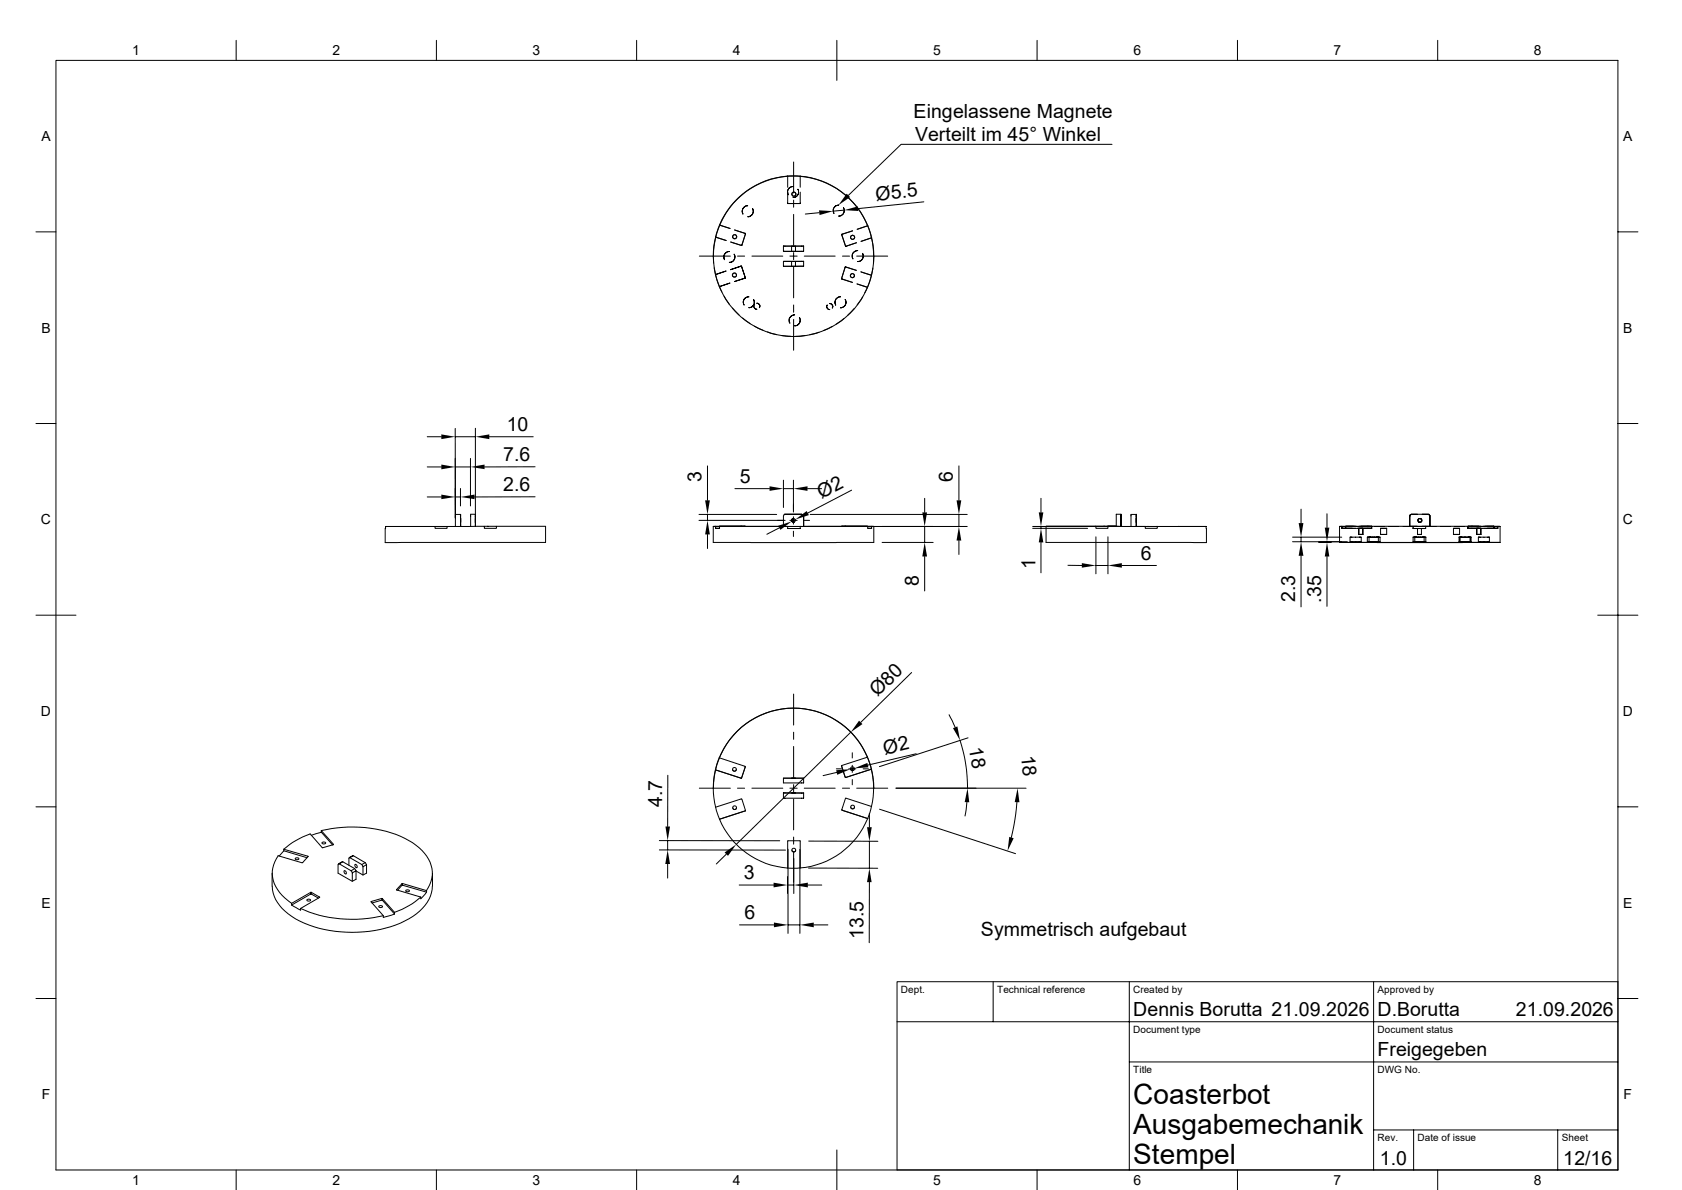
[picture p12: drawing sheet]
<svg xmlns="http://www.w3.org/2000/svg" width="420mm" height="297mm" viewBox="0 0 420 297" stroke-linecap="round" stroke-linejoin="round" font-family="sans-serif">
<g fill="none" stroke="#000" stroke-width=".25">
<path d="M14 15.1h390v276.9h-390zM59 10.1v5M109 10.1v5M159 10.1v5M209 10.1v10M259 10.1v5M309 10.1v5M359 10.1v5M277.7 36h-52.7l-13.2 12.8M9 57.9h5M178.7 59.2l2.6 .8M178.7 59.2l-.5 2.3v4.2"/>
<path d="M178.7 59.1v.1M179.7 56.2l2.6 .8M179.7 56.2l-1 3M179.7 56.1v.1M179.7 56.2a20 20 0 0 1 18.5-12.3 20 20 0 0 1 18.5 12.4M182.9 59.1h.1M183.4 57.4l2.7 .9M183.9 59.1h.1M185.3 52.7h.1M186.1 58.3v.1M186.1 58.3l-.8 2.9M186.1 58.4l-.8 2.8"/>
<path d="M186.1 58.3h.1M186.7 51.4a1.4 1.4 0 0 0-1.2 2M187.9 52a1.34 1.34 0 0 1-1.2 2.1M188.1 52.7h.1M196.6 47.9h.1M196.7 50.7h3.1M196.7 43.9v2.8M196.7 47.9v2.8M197.7 48.4v.1M198 46.6a1.32 1.32 0 0 0-1.2 2M198.2 40.4v7.8M198.2 50v1.7"/>
<path d="M198.2 53.5v7.8M198.7 48.4v.1M199.2 47.2a1.35 1.35 0 0 1-1.2 2.1M199.4 47.9h.1M199.8 43.9v2.8M199.8 48v2.7M204.6 53.1l-3.5 .3M208.1 52.5v.1M209.4 51.2a1.4 1.4 0 0 0-1.2 2.1M210.2 58.6l1 2.9M210.2 58.5h.1M210.6 51.9a1.38 1.38 0 0 1-1.2 2"/>
<path d="M210.8 52.5l-2.8 .2M210.8 52.5v.1M212.4 59.2h.1M212.9 57.6l-2.7 1M213.4 59.2h.1M216.7 56.3l-2.7 .9M216.7 56.3l.9 3.1M216.7 56.3h.1M217.6 59.4l.4 2.2 .1 2.3M217.6 59.4l-2.6 .8M217.6 59.3v.1M230.7 50.4l-16.5 1.7"/>
<path d="M404 57.9h5M174.6 63.9h7.8M178.4 66.8l.2 1.7 1 3M179.6 71.5l.7 1.4M180.8 64.1h.1M180.8 74l1.3 1.9M181.3 67.6l-2.7 .9M182.1 62.8a1.36 1.36 0 0 0-1.2 2M182.2 70.7l-2.6 .8M182.5 60.4l2.8 .8M182.9 68.6v.1M182.9 76.9l1.6 1.7"/>
<path d="M183.3 63.5a1.35 1.35 0 0 1-1.2 2M183.5 64.1h.1M183.9 68.6v.1M184.2 63.9h1.7M185 66.4l1.1 2.9M185 66.4l-2.6 .9M185.4 79.4l1.9 1.4M185.6 75.4h.1M186.1 69.3l-2.7 1M186.1 69.3h.1M187 74.1a1.32 1.32 0 0 0-1.2 2M187.7 63.9h7.8"/>
<path d="M188.2 74.8a1.35 1.35 0 0 1-1.2 2M188.2 76.4h.1M188.3 75.4h.1M188.3 76a.74 .74 0 0 0 .7 1.2M189 75.7a.72 .72 0 0 1 .6 1.1M189.7 76.4h.1M195.6 66.5h2M195.6 66.5h1.9M195.6 61.4h1.9h-1.9v1.3h1.9h-1.9M195.6 65.2h1.9h-1.9v1.3M197.1 79.9v.1M197.2 63.9h1.9"/>
<path d="M197.7 61.4h.9zM197.7 66.5h.9zM197.7 62.7h.9zM197.7 65.2h.9zM197.7 61.4v1.3M197.7 65.2v1.3M198.2 66.6v7.7M198.2 76.1v1.8M198.2 79.7v7.7M198.2 63v1.8M198.4 78.6a1.4 1.4 0 0 0-1.2 2M198.6 61.4v1.3"/>
<path d="M198.6 65.2v1.3M198.7 62.7h2M198.8 65.2h1.9v1.3h-1.9M199.6 79.3a1.35 1.35 0 0 1-1.2 2M199.8 79.9v.1M200.2 62.7h.5M200.7 66.4l-2 .1M200.7 61.4h-2h2v1.3M200.7 65.2h-2M200.8 63.9h7.7M206.4 76.5h.1M206.5 76.1v.1a.72 .72 0 0 0 .7 1.1 .73 .73 0 0 1-.7-1.1"/>
<path d="M207.2 75.8a.74 .74 0 0 1 .6 1.1M207.9 76.5h.1M208.5 75.4h.1M209.8 74.1a1.4 1.4 0 0 0-1.1 2.1M210.1 69.5l.1 .1M210.1 69.5v.1M210.2 69.6l2.7 .9M210.4 63.9h1.7M210.7 79.5l-1.9 1.4M211 66.7l2.8 .8M211 66.7l-.9 2.8M211 74.8a1.36 1.36 0 0 1-1.1 2"/>
<path d="M211 66.7l-.8 2.9M211.2 75.4h.1M212.3 68.7v.1M212.8 63.9h.1M213.3 77l-1.7 1.7M213.4 68.7v.1M213.9 60.6l-2.7 .9M213.9 63.9h7.8M214 70.9l2.6 .8M214.2 62.5a1.37 1.37 0 0 0-1.2 2.1M215 67.9l2.6 .8M215.3 63.2a1.35 1.35 0 0 1-1.1 2.1"/>
<path d="M215.4 74.1l-1.4 2M215.6 63.9h.1M217.9 66.9v.2a18.8 18.8 0 0 1-2 6M218.2 63.9h.1M218.2 63.9l-.1 1.8M188.4 81.4l2.1 1M191.6 82.8l2.3 .7M195.1 83.7l2.3 .2M201 83.7l-2.3 .2M204.5 82.9l-2.3 .6M207.8 81.5l-2.2 1M9 105.7h5"/>
<path d="M106.7 109h3.5M106.7 116.5h3.5M113.7 106.9v22.4v-7.4M113.7 109h5M113.7 116.5h3.8M117.5 114.4v11.9M118.7 106.9v24.5v-3v.4M122.2 109h10.9M133.6 116.5h-12.6M176.7 116.3v8.6M195.6 119.8v6.9M198.1 119.8v8"/>
<path d="M239.4 116.3v8.6M404 105.7h5M96.3 131.4h12.3v.5h3v-.5h9.3v.5h3.1v-.5h12.2v4h-40zM96.3 131.4v.5M106.7 124h3.5M108.6 131.4h3M113.7 124h1.3M115 121.9v4.4M115 128.4v3v-3h-1.3v3M115 129.4v1zM118.7 129.4v1zM118.7 128.4h-1.2v3"/>
<path d="M120.9 131.4h3.1M133.6 124h-15.1M174.5 128.4h19.4M174.5 129.9h21.5M176.7 128.4v1.5M176.7 133.4v3.5M178.1 131.4v4h9.4h30.7v-4M178.7 131.4h7.4M178.7 131.9h1M179.6 131.4h16M183.5 122h8.7M185 131.4h.2"/>
<path d="M185.1 131.4h.2M186 131.4h-7.9h.6v.5h1v-.5h17v.5h3.1v-.5h16.9v.5h.9v-.5h.6h-8M194.6 131.7l-3.1 1.7M195.6 122h2.5M195.8 128.4h.1M195.9 128.4h.1M196 128.4h4.2l.4 .4M196 128.4l-.3 .3-.1 2.7h5.1M196 128.4h-.1M196 128.4h4.2M196.7 131.4h.1M196.7 131.9h3.1"/>
<path d="M197.2 129.9h1.9M197.7 131.9h1zM197.9 129.5a.47 .47 0 0 0-.2 .6 .47 .47 0 0 0 .6 .2M198 129.5a.47 .47 0 0 0-.3 .6 .47 .47 0 0 0 .7 .2M198.1 129v1.8M198.1 132.6v1.3M198.6 129.7l-.9 .4M199.8 131.4h-.1M200.7 128.8v2.6zM200.7 131.4h15.9M200.7 131.4v-2.6v2.6M200.7 131.4h.1"/>
<path d="M200.8 129.9h1.3M201.6 122h3.5M201.9 131.4h39.6M202.3 128.4h39.2M210.2 131.4h.1M211 131.4h.2M211.1 131.4h.1M212.6 122.3l-10.9 5.8M216.7 131.9h.9M220.3 135.4h12.7M230.9 124.4v3.5M230.9 131.4v4"/>
<path d="M230.9 138.9v8.6M239.4 128.4v3M239.4 134.9v3.5M257.9 131.4h13.7M257.9 131.9h13.7M259.9 124.4v3.5M259.9 131.4v.5M259.9 135.4v7.6M261.2 131.4v4h40v-4h-12.2v.5h-3v-.5h-9.4v.5h-3v-.5h5.1M273.6 134v9.2M273.6 131.4h-12.4h17.3M276.5 131.4h2.2"/>
<path d="M276.6 134v9.2M278.7 131.4h1.2M279.9 128.4h-1.2v3M279.9 128.4v3M279.9 131.4h5.9M279.9 129.4v1zM283.7 128.4h-1.3v3M283.7 129.4v1zM283.7 128.4v3h5.3M283.7 128.4v.4M283.7 128.4h.1M283.9 131.4h3"/>
<path d="M294.3 131.4h-5.5M294.4 131.4h6.8M322.7 134.1h12.3M324.9 127.1v3.5M324.9 134.1v1.1M324.9 138.7v12.8M329.3 135.4h3.1M331.3 128.2v3.5M331.3 135.2v.2M331.3 138.9v12.4M334.5 131.4v4M334.5 135.4h40.1z"/>
<path d="M334.5 131.4h.6v.5h.9v-.5h37v.5h1v-.5h.6M334.5 131.4h.5v.5h1v-.5h2.5M335 131.9h3.7M335 131.4h3.6M335.1 131.4h3.6M336.4 135.2h-13.7M337.1 134.1v1.1M337.6 135.2h-.5h2.8h-.5M337.6 134.1h-.5h2.8h-.5M338.8 131.9h3.6M338.8 131.4h3.7M339.3 131.9h1z"/>
<path d="M339.3 133.4h1zM339.3 131.9v1.5M339.4 131.4h3.1M339.6 131.4h2.5M339.9 134.1v1.1M340.3 131.9v1.5M341.4 131.9h1.1M341.4 134.1v1.1M341.4 131.4h.1M341.5 131.4h.1M341.5 131.9h.9M341.8 134.1v1.1"/>
<path d="M341.9 135.2h-.5h2.8h-.5M341.9 134.1h-.5h2.8h-.5M342.3 134.1h-.5h2.8h-.4v1.1h.4h-2.8h.5M342.4 131.9h.1M342.4 131.4h.1M342.5 131.4v.5M343.2 131.4h2.4M344.6 134.1v1.1M344.7 131.9h1.5zM344.7 133.4h1.5zM344.7 131.9v1.5M346.2 131.9v1.5"/>
<path d="M346.8 131.4h2.4M350.4 131.4h2.4v.5h3.2v-.5h2.5M352 128.8v2.6h4M352 128.8v2.6zM352.5 128.4l-.3 .1-.2 .3M352.5 128.4l-.5 .4M352.8 131.4h.1M352.8 131.4v.5h3.2M352.8 134.1v1.1M353.3 134.1v1.1M353.3 135.2h-.5h2.8h-.4M353.3 134.1h-.5h2.8h-.4"/>
<path d="M353.7 135.2h-.4h2.7h-.4M353.7 134.1h-.4h2.7h-.4M353.9 131.4h-1.9h1.9M353.9 128.4h-1.4M353.9 131.9h1zM353.9 133.4h1zM353.9 131.9v1.5M354.3 130.3h.1M354.7 129.4a.5 .5 0 0 1 .3 .7 .5 .5 0 0 1-.7 .2M354.7 129.5a.47 .47 0 0 0-.6 .2 .47 .47 0 0 0 .2 .6M354.7 129.4h.1M354.8 129.5a.49 .49 0 0 0-.7 .2 .49 .49 0 0 0 .2 .6"/>
<path d="M354.9 131.9v1.5M355.1 131.4h1.9h-1.9M355.1 128.4h1.7M355.1 131.4h1.9zM355.6 134.1v1.1M356 134.1v1.1M356.7 128.4h.1M356.7 128.4h-1.6M356.7 128.4l.3 .3-.2-.3M356.7 128.4h-4.2l-.5 .4M356.8 128.4h.1M357 128.7v2.7"/>
<path d="M359.7 131.4h2.4M362.9 131.9v1.5M362.9 131.9h1.5zM362.9 133.4h1.5zM363.3 131.4h2.4M364.3 134.1v1.1M364.4 131.9v1.5M364.6 134.1v1.1M364.8 135.2h-.5h2.8h-.5M364.8 134.1h-.5h2.8h-.5M365 135.2h-.4h2.7h-.4M365 134.1h-.4h2.7h-.4"/>
<path d="M366.5 131.4v.5M366.5 131.4h.1M366.5 131.4h3.7M366.6 131.9h.1M366.6 131.9h1M366.6 131.4h.1M366.6 131.4h3.1M366.6 131.4v.5M366.9 131.4h2.4M367.1 134.1v1.1M367.3 134.1v1.1M367.4 131.4h.1"/>
<path d="M367.5 131.4h.1M368.7 131.9v1.5M368.7 131.9h1zM368.7 133.4h1zM368.8 131.9h1zM368.8 133.4h1zM369.1 134.1v1.1M369.6 135.2h-.5h2.8h-.4M369.6 134.1h-.5h2.8h-.4M369.7 131.9v1.5M369.8 131.9v1.5M370.2 131.9h-3.7h1"/>
<path d="M370.4 131.4h3.6M370.5 131.4h2.5v.5h1v-.5h.6M370.5 131.4h3.5M371.9 134.1v1.1M374 131.9h-3.6M374.6 131.4v4M9 153.5h10M266.7 141.1h3.4M273.6 141.1h3M280.1 141.1h8.7M398.9 153.5h10.1M198.2 173.2v7.8"/>
<path d="M227.6 167.9l-12.7 12.4M237 178.4l1.5 3.1M166.8 193.5l-.1 12.8M174.6 196.7h7.8M178.1 196.7h.1M178.1 196.7a20 20 0 0 1 20.1-20 20 20 0 0 1 20 20M178.6 192.1v.1M178.6 192.2a19.3 19.3 0 0 0 .1 9.3M179.6 189.1l-1 3.1M179.6 189.1a20 20 0 0 1 24.6-11.4 20 20 0 0 1 13.4 23.6M179.6 189.1l6.5 2.3M182.9 192a.47 .47 0 0 0 .5 .5 .47 .47 0 0 0 .5-.5"/>
<path d="M184.2 196.7h1.7M185.1 199.4l.1 .1M185.1 199.4l-6.4 2.1M185.3 199.5l.8 2.9M186.1 191.3v.1M186.1 191.4l-1 2.8-6.5-2M187.7 196.7h7.8M195.6 197.9h5.1v1.3h-5.1zM195.6 194.2h5.1M195.6 197.9l5.1 .1M197.2 196.7h1.9M197.7 194.2h.9z"/>
<path d="M197.7 197.9h.9zM198.2 182.8v1.7M198.2 186.3v7.8M198.2 199.4v7.7M198.2 195.8v1.8M200.7 194.2v1.2h-5.1v-1.2M200.8 196.7h7.7M208.8 191.9h1.3M208.9 192.8l-3.4 .8M210.1 191.2l1.1 2.8M210.1 191.1v.1M210.2 191.1l-.1 .1"/>
<path d="M210.4 196.7h1.7M211.9 191.9h1.8M212.4 191.9a.47 .47 0 0 0 .5 .4 .47 .47 0 0 0 .4-.4M212.4 182.8l-28.5 27.9M212.8 187.9v1.3M212.8 191v1.8M212.8 194.6v1.3M213.3 191.8l-1 .2M213.9 196.7h7.8M215.5 191.9h1.3M216.6 188.9v.1M216.6 189l-6.4 2.1"/>
<path d="M217.6 191.9v.1M217.6 192l-6.4 2.1M218.2 196.7h.1M223.7 196.7h32.5M228.8 188.1l-12.1 2.9M239.7 184.8a38.8 38.8 0 0 1 1.9 11.9M241.7 184.2l-22.1 7.1M9 201.4h5M67.9 217.9v3.3M69.4 213.6l6 1.7M69.5 213.6a7.3 7.3 0 0 0 1 9.9l2.3 2M70.9 212.4l-1.2 1.3"/>
<path d="M70.9 212v.3M70.9 212l6 1.8M70.9 212.3l5.8 1.8M73.8 214.2h.7a.38 .38 0 0 1-.3 .4 .38 .38 0 0 1-.4-.4zM75.6 215.3h-.2M76.9 213.7v.1M76.9 213.8l-1.3 1.5M77.4 208.2a19.9 19.9 0 0 0-6.5 3.8M77.4 208.1l3.1 3.5 2.8-.8-3.1-3.5v.4l2.9 3.2M80.2 207.3a31.2 31.2 0 0 1 22.8 3 9.5 9.5 0 0 1 4.9 8.1l-.3 1.6-1.1 2.3M80.2 207.7l-2.5 .8M80.5 210.2h.7a.38 .38 0 0 1-.3 .5 .38 .38 0 0 1-.4-.5z"/>
<path d="M84.4 215.8v2.1l3.6 2.1 .9-.5v-2.2M84.7 215.6l-.2 .2M85.6 215.1l-1.1 .5M85.6 215.1l3 1.7-.9 .5M85.6 215.1l-.9 .5 3 1.7M86 217.3a.5 .5 0 0 1 .4 .3 .5 .5 0 0 1-.1 .5l-.4-.3zM87.4 214.1l2.9 1.7M87.4 214.1l-.3 .1v1.8M87.4 214.1l.8-.5 3 1.7M87.7 217.3l.3 .5M88 217.8v2.2M88.1 213.6h.1"/>
<path d="M88.1 213.6l-.9 .4M88.6 216.8l.3 .5M88.7 215.7a.5 .5 0 0 1 .4 .3 .5 .5 0 0 1-.1 .6l-.4-.4zM88.9 217.3l-.9 .5M90.3 215.8l.3 .5M90.6 216.3l.9-.5v2.1l-.9 .5-1.7-1M90.6 216.3v2.1M91.2 215.3l.3 .5M91.2 215.3l-.9 .5M108 217.9v3.3M164.6 212.1l31.5 .1M164.6 209.8h30.1"/>
<path d="M166.7 209.8v2.3M166.7 215.6v3.6M178.7 201.5l1 3M179.7 204.4v.1M181.4 213.2l-2.5 2.4M183 201.6a.47 .47 0 0 0 .4 .5 .47 .47 0 0 0 .5-.5M186.1 202.4l-6.4 2.1M186.1 202.3v.1M196.6 218.8v4.2M196.7 216.7l.1-6.9 3 .1v6.8M196.8 212v21M197.7 212.2a.47 .47 0 0 0 .5 .4 .47 .47 0 0 0 .5-.4"/>
<path d="M198.2 208.9v1.8M198.2 212.5v7.7M198.2 214.3v8.7M199.7 212v21M201.9 216.7h17.3M201.9 209.9l17.3 .1M210.2 202.1h.1M210.3 202.2l6.4 2.1M212.4 201.4a.47 .47 0 0 0 .5 .5 .47 .47 0 0 0 .5-.5M216.7 204.3a20.1 20.1 0 0 1-18.5 12.4 20.1 20.1 0 0 1-18.5-12.2M216.7 204.3h.1M217.1 203v3.5"/>
<path d="M217.1 210v6.7M217.6 201.3l-.9 3M217.6 201.3l-6.4-2.1-1 2.9M219.6 202l34 11.1M241.4 200.2l-.4 3.5M253.9 200.2l-.5 4.4-.9 4.4M404 201.4h5M68 221.2a9.5 9.5 0 0 0 4.9 7.5 30.5 30.5 0 0 0 22.1 3.3 18.5 18.5 0 0 0 11.7-6.8 7.5 7.5 0 0 0 1.2-4M72.8 225.9l2.3 1.3v-.5M72.8 225.5v.4M75.1 226.7a32.3 32.3 0 0 0 20.6 1.9M76.7 224.5h.8a.38 .38 0 0 1-.4 .4 .38 .38 0 0 1-.4-.4z"/>
<path d="M77.6 222.7h.1M77.6 223.1h.1M77.6 222.7l-4.8 2.8M77.6 223.1l-4.8 2.8M77.6 222.7v.4M79.8 223.9v.1M79.8 223.9l-2.1-1.2v.4l1.8 1.1M79.8 224l-4.7 2.7M92.7 225l3 3.6M94.7 226.1h.7a.38 .38 0 0 1-.4 .4 .38 .38 0 0 1-.3-.4zM95.3 224.2v.5M95.3 224.2l.2 .1"/>
<path d="M95.3 224.7h.2M95.3 224.2l-2.6 .9M95.3 224.7l-2.4 .7M95.5 224.3l3 3.4M95.5 224.3v.4l3 3.4M98.5 228.1l-2.8 .9v-.4M98.5 227.7v.4M100.4 220.6l-1.3 1.5 6 1.8M100.4 220.6v.3l-1.1 1.3M100.5 220.5l-.1 .1M100.5 220.9l-.1 .1M100.5 220.9l6 1.8v-.4"/>
<path d="M100.5 220.5l6 1.8M100.5 220.5v.4M101.4 222.2h.8a.38 .38 0 0 1-.4 .4 .38 .38 0 0 1-.4-.4zM105.1 223.9a19.9 19.9 0 0 1-6.6 3.8M106.5 222.7l-1.4 1.6v-.4M184.6 220.9h8.6M184.7 230.8h8.6M196.6 220.9h1.6M196.8 230.8h2.9M201.7 220.9h3.5M203.2 230.8h3.5M217.1 220.2l-.1 15.1"/>
<path d="M9 249.2h5M224 255h180M248 245v10M282 245v47M343 245v47M404 245h-180v47M404 249.2h5M282 265h122M59 292v5M109 292v5M159 292v5M209 287v10"/>
<path d="M259 292v5M309 292v5M343 282h61M353 282v10M359 292v5M389 282v10"/>
<circle cx="183.4" cy="59.1" r=".5"/>
<circle cx="198.2" cy="48.5" r=".51"/>
<circle cx="212.9" cy="59.2" r=".5"/>
<circle cx="183.4" cy="68.7" r=".5"/>
<circle cx="198.2" cy="64" r="20"/>
<circle cx="212.9" cy="68.8" r=".5"/>
<circle cx="198.1" cy="129.9" r=".48"/>
<circle cx="354.5" cy="129.9" r=".47"/>
<circle cx="183.4" cy="192" r=".47"/>
<circle cx="212.9" cy="191.9" r=".47"/>
<circle cx="183.4" cy="201.6" r=".47"/>
<circle cx="198.2" cy="212.2" r=".47"/>
<circle cx="212.9" cy="201.4" r=".47"/>
</g>
<g fill="#000">
<path d="M204.5 52.5l3.5 .2-3.4 1zM211.4 48.3l.9 .9-3 2zM210.8 52.5l3.4-1 .1 1.2zM110.2 108.4l3.5 .6-3.5 .6zM110.2 116l3.5 .5-3.5 .6zM117.5 116.5l3.5-.5v1.1zM118.7 109l3.5-.6v1.2zM110.2 123.4l3.5 .6-3.5 .6zM115 124l3.5-.6v1.2zM176.7 129.9l.5 3.5h-1.1zM176.1 124.9h1.1l-.5 3.5zM192.2 121.4l3.4 .6-3.4 .5z"/>
<path d="M194.3 131.2l3.4-1.1-2.8 2.1zM198.6 129.7l2.8-2.1 .6 1zM198.1 122l3.5-.6v1.1zM230.3 127.9h1.2l-.6 3.5zM230.9 135.4l.6 3.5h-1.2zM239.4 131.4l.6 3.5h-1.2zM238.8 124.9h1.2l-.6 3.5zM259.4 127.9h1.1l-.6 3.5zM259.9 131.9l.6 3.5h-1.1zM324.3 130.6h1.2l-.6 3.5zM324.9 135.2l.6 3.5h-1.2zM330.8 131.7h1.1l-.6 3.5z"/>
<path d="M331.3 135.4l.6 3.5h-1.1zM270.1 140.5l3.5 .6-3.5 .6zM276.6 141.1l3.5-.6v1.2zM214.5 179.9l.8 .8-2.9 2.1zM208.8 192.2l3.5-.2-3.3 1.4zM213.3 191.8l3.3-1.4 .2 1.1zM238 181.7l1.1-.4 .6 3.5zM166.7 212.1l.6 3.5h-1.2zM166.2 206.3h1.1l-.6 3.5zM180.9 212.8l3-2.1-2.1 2.9zM216.5 206.5h1.2l-.6 3.5zM241.6 196.7l.4 3.5h-1.1z"/>
<path d="M252 208.9l1.1 .3-1.5 3.2zM254.1 196.7l.5 3.5h-1.2zM193.2 220.3l3.4 .6-3.4 .6zM193.3 230.3l3.5 .5-3.5 .6zM198.2 220.9l3.5-.6v1.2zM199.7 230.8l3.5-.5v1.1zM217.1 216.7l.5 3.5h-1.1z"/>
</g>
<g font-size="7">
<text x="283" y="275.5">Coasterbot</text>
<text x="283" y="283">Ausgabemechanik</text>
<text x="283" y="290.5">Stempel</text>
</g>
<g font-size="4.9">
<text x="228.1" y="29.5">Eingelassene Magnete</text>
<text x="228.5" y="35.3">Verteilt im 45° Winkel</text>
<text x="218.8" y="50.1" transform="rotate(-6 218.8 50.1)">Ø5.5</text>
<text x="126.5" y="107.5">10</text>
<text x="125.6" y="115.1">7.6</text>
<text x="125.6" y="122.6">2.6</text>
<text x="175.2" y="120.2" transform="rotate(-90 175.2 120.2)">3</text>
<text x="184.7" y="120.5">5</text>
<text x="205.1" y="124.5" transform="rotate(-28 205.1 124.5)">Ø2</text>
<text x="238" y="120.2" transform="rotate(-90 238 120.2)">6</text>
<text x="258.5" y="142.1" transform="rotate(-90 258.5 142.1)">1</text>
<text x="284.9" y="139.7">6</text>
<text x="229.4" y="146.3" transform="rotate(-90 229.4 146.3)">8</text>
<text x="323.4" y="150.2" transform="rotate(-90 323.4 150.2)">2.3</text>
<text x="329.9" y="150.4" transform="rotate(-90 329.9 150.4)">.35</text>
<text x="219.1" y="174" transform="rotate(-44 219.1 174)">Ø80</text>
<text x="220.9" y="188.4" transform="rotate(-13 220.9 188.4)">Ø2</text>
<text x="241.9" y="186.8" transform="rotate(80 241.9 186.8)">18</text>
<text x="255" y="188.6" transform="rotate(84 255 188.6)">18</text>
<text x="165.4" y="201.5" transform="rotate(-90 165.4 201.5)">4.7</text>
<text x="185.8" y="219.4">3</text>
<text x="185.9" y="229.4">6</text>
<text x="244.9" y="233.6">Symmetrisch aufgebaut</text>
<text x="215.6" y="234.4" transform="rotate(-90 215.6 234.4)">13.5</text>
<text x="283" y="253.5">Dennis Borutta 21.09.2026</text>
<text x="344" y="253.5">D.Borutta</text>
<text x="378.5" y="253.5">21.09.2026</text>
<text x="344" y="263.5">Freigegeben</text>
<text x="344.5" y="290.7">1.0</text>
<text x="390.4" y="290.7">12/16</text>
</g>
<g font-size="3.5">
<text x="33" y="13.8">1</text>
<text x="83" y="13.8">2</text>
<text x="133" y="13.8">3</text>
<text x="183" y="13.8">4</text>
<text x="233" y="13.8">5</text>
<text x="283" y="13.8">6</text>
<text x="333" y="13.8">7</text>
<text x="383" y="13.8">8</text>
<text x="10.3" y="35.2">A</text>
<text x="405.3" y="35.2">A</text>
<text x="10.3" y="83.1">B</text>
<text x="405.3" y="83.1">B</text>
<text x="10.2" y="130.9">C</text>
<text x="405.2" y="130.9">C</text>
<text x="10.2" y="178.7">D</text>
<text x="405.2" y="178.7">D</text>
<text x="10.3" y="226.5">E</text>
<text x="405.3" y="226.5">E</text>
<text x="10.4" y="274.4">F</text>
<text x="405.4" y="274.4">F</text>
<text x="33" y="295.8">1</text>
<text x="83" y="295.8">2</text>
<text x="133" y="295.8">3</text>
<text x="183" y="295.8">4</text>
<text x="233" y="295.7">5</text>
<text x="283" y="295.8">6</text>
<text x="333" y="295.8">7</text>
<text x="383" y="295.8">8</text>
</g>
<g font-size="2.5">
<text x="225" y="247.8">Dept.</text>
<text x="249" y="247.8">Technical reference</text>
<text x="283" y="247.8">Created by</text>
<text x="344" y="247.8">Approved by</text>
<text x="283" y="257.9">Document type</text>
<text x="344" y="257.9">Document status</text>
<text x="283" y="267.8">Title</text>
<text x="344" y="267.8">DWG No.</text>
<text x="344" y="284.8">Rev.</text>
<text x="354" y="284.8">Date of issue</text>
<text x="390" y="284.8">Sheet</text>
</g>
</svg>
